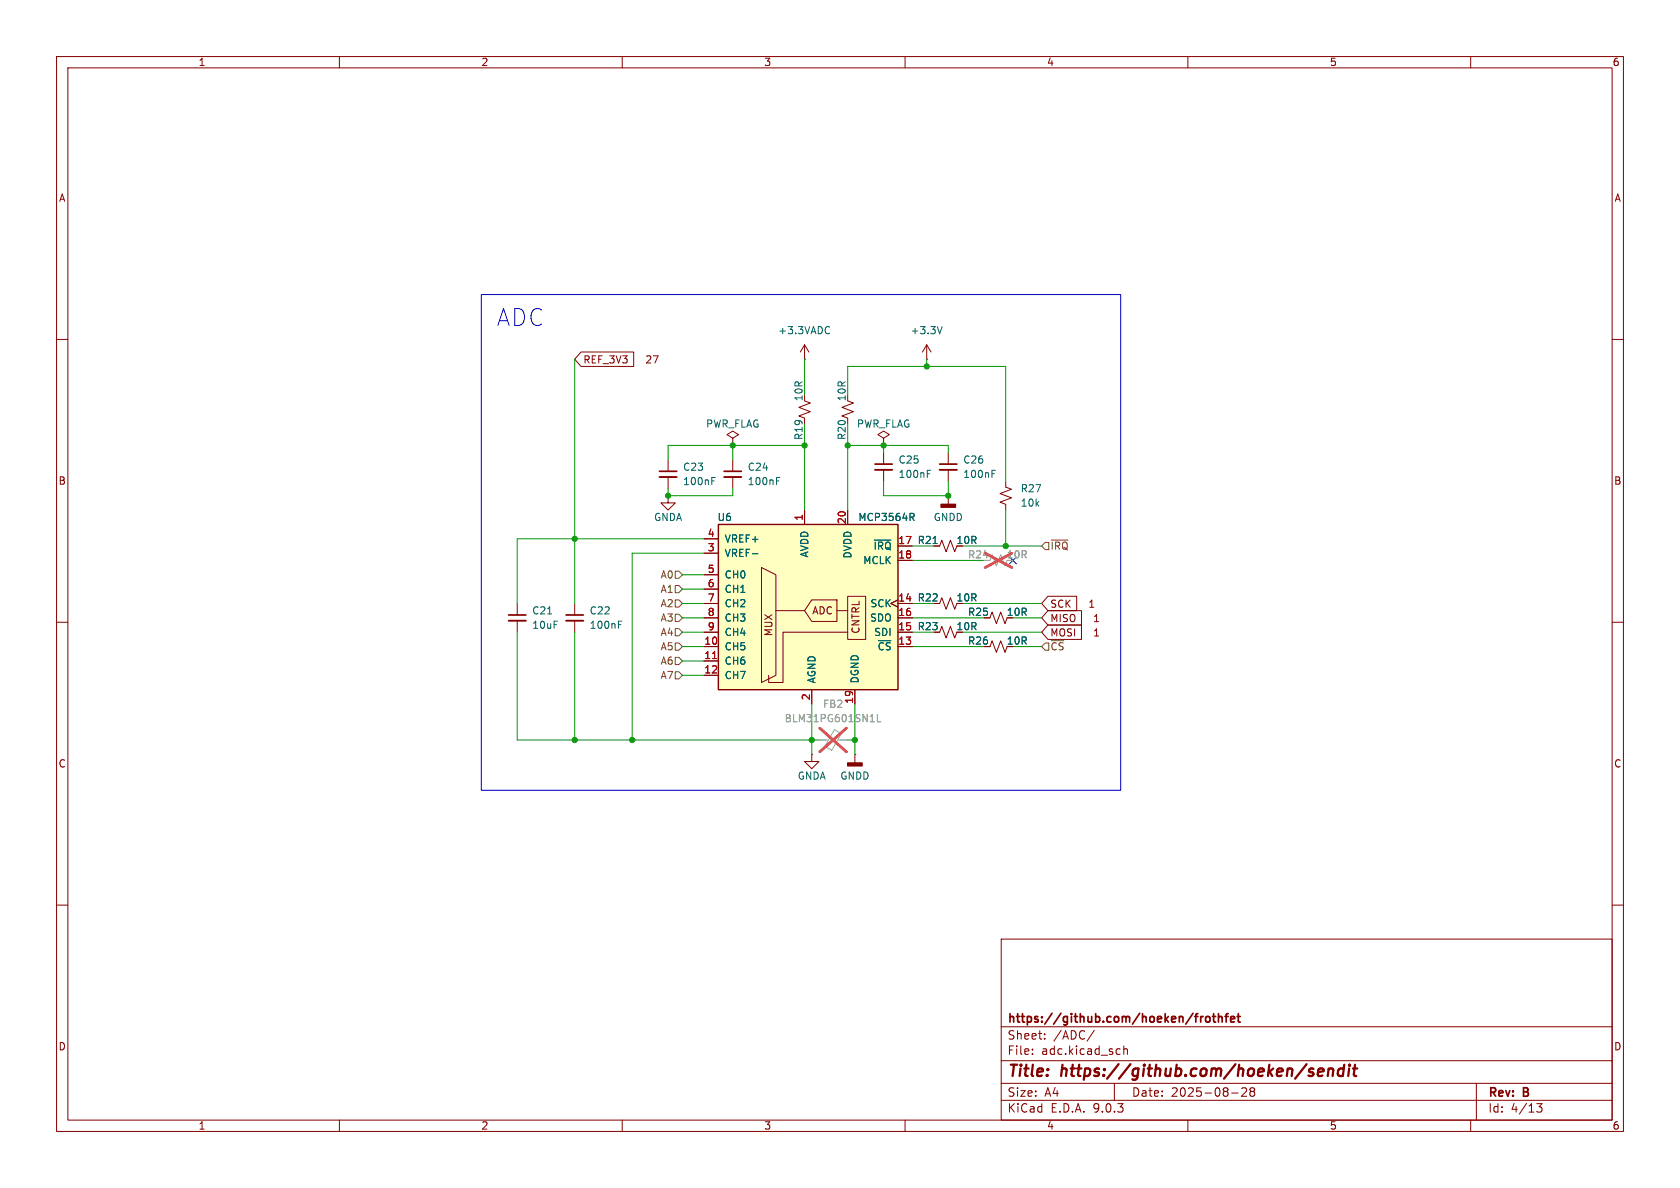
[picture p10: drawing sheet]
<svg xmlns="http://www.w3.org/2000/svg" width="297mm" height="210mm" viewBox="0 0 297 210" stroke-linecap="round" stroke-linejoin="round" font-family="sans-serif">
<g fill="none" stroke="#840000" stroke-width=".18">
<path d="M10 10h277v190h-277zM12 12h273v186h-273zM60 10v2M110 10v2M160 10v2M210 10v2M260 10v2M10 60h2M129.5 77.5l1.1-.7-1.1-.6-1 .6 1 .7v1.2M129.5 78.7h.1M142.2 63.5h.1M142.2 70.9l1.1 .3-2.1 .8 2.1 .8-2.1 .7 1 .4v1"/>
<path d="M142.2 61l-.7 1.2M142.2 61l.8 1.2M142.2 61v2.5M149.9 70.9l1 .3-2.1 .8 2.1 .8-2.1 .7 1.1 .4v1M156.2 77.5l1-.7-1-.6-1 .6 1 .7v1.2M156.2 78.7h.1M163.8 63.5h.1M163.8 61l-.7 1.2M163.8 61l.8 1.2M163.8 61v2.5M285 60h2M129.5 81.3v2"/>
<path d="M129.5 84.3v2.1M156.2 80v2M156.2 83.1v2M165.1 96.5h1l.4-1 .8 2 .7-2 .8 2 .4-1M167.6 87.6h.1M167.6 80v2M167.6 83.1v2M167.6 87.6v1.6M10 110h2M101.6 106.7v2M101.6 109.7v2.1M165.1 106.7h1l.4-1 .8 2 .7-2 .8 2 .4-1"/>
<path d="M165.1 111.8h1l.4-1.1 .8 2.1 .7-2.1 .8 2.1 .4-1M174 114.3h1l.4-1 .7 2 .8-2 .8 2 .4-1M174 109.2h1l.4-1 .7 2 .8-2 .8 2 .4-1M285 110h2M10 160h2M177 166h108v32h-108zM285 160h2M60 198v2M110 198v2M160 198v2M177 194.5h108M177 191.5h108"/>
<path d="M177 187.5h108M177 181.5h108M182.5 186.3v.1M182.5 185.5v.1M184.7 183.6v.1M184.7 182.8v.1M193.5 182.1l-1.3 2M197 191.5v3M197.9 185.4l.1 .1M198 186.3l-.1 .1M198.7 184.9v1.5M198.7 185.5l.2-.1 .3 .1 .1 .9"/>
<path d="M210 198v2M217.7 193.2h1.2M220.3 192.4v.5l-.8 .9h.9M221 192.4v.3l.2 .2M221.2 192.9l-.2 .3v.5l.2 .1 .5-.1 .1-.2-.1-.4-.2-.2M221.2 192.9h.3M221.7 192.4l.1 .3-.3 .2M260 198v2M261 191.5v6.5M271.7 195.1h.9l-.5 .6 .4 .1v.7l-.2 .1-.6-.1"/>
</g>
<path d="M233 189.5l1-.1-.1-.4-.1-.1-.6 .1-.2 .9 .2 .3 .6-.1M234.9 189.1a.49 .49 0 0 1 .8 .1l-.1 1M234.9 188.9l-.2 1.3M237.6 189a.66 .66 0 0 0-1 .3l-.1 .5 .1 .3 .2 .1 .6-.1M237.6 188.2l-.2 2M238.5 188.9l-.2 1.3M238.6 188.2v.2M238.6 188.2l-.1 .1 .1 .1M238.6 188.2l.1 .1-.1 .1M239.2 188.9h.7M239.6 188.2l-.3 1.7 .1 .2 .4 .1" fill="none" stroke="#840000" stroke-width=".4"/>
<g fill="none" stroke="#840000" stroke-width=".3">
<path d="M128 83.3h3.1M154.7 82h3M166.1 82h3.1M100.1 108.7h3M212.6 179.7h.1M213.3 179.8l.3-.1 .3 .3v.4l-.3 .3-.3-.1-.2-.2v-.4zM214.3 179.7h.6M214.6 179.2v1.3l.3 .2M215.4 179.8l.2-.1 .4 .1 .1 .9M215.4 179.2v1.5M216.6 179.7h.5M217.1 179.2l-.3 .2v1.3"/>
<path d="M218.7 179.7h.6M218.9 179.2v1.3l.4 .2M217.6 180.2l.7-.2-.1-.2-.4-.1-.2 .2v.7h.6"/>
</g>
<path d="M128 84.3h3.1M154.7 83.1h3M166.1 83.1h3.1M100.1 109.7h3" fill="none" stroke="#840000" stroke-width=".33"/>
<path d="M146.4 57.7l.3 .2M146.7 58.9l-.3 .1M166.6 57.7l-.5 1.3M137.3 85h.4M137.3 84.4h.6M163.9 83.7h.5M163.9 83.1h.6M165 96.1h.7M175.4 83.7h.4M175.4 83.1h.6M109.3 110.4h.5M109.3 109.8h.6" fill="none" stroke="#006464" stroke-width=".18"/>
<path d="M174 99.1h1l.4-1.1 .7 2.1 .8-2.1 .8 2.1 .4-1M144.8 130.8h1.6M147.5 129l1.2 .7-1.7 2.9-1.2-.7zM148.1 130.8h1.8" fill="none" stroke="#a1a1a1" stroke-width=".18"/>
<path d="M174.2 97.8l4.7 2.5M178.9 97.8l-4.7 2.5M144.9 128.7l4.7 4.2M149.6 128.7l-4.7 4.2" fill="none" stroke="#e65255" stroke-width=".46"/>
<path d="M166.4 89.2h2.5v.5h-2.5z" fill="#840000" stroke="#840000" stroke-width=".25"/>
<path d="M155.1 126.3v1.3h.6" fill="none" stroke="#989898" stroke-width=".18"/>
<path d="M127 92.7h31.7v29.2h-31.7z" fill="#ffffc2"/>
<path d="M127 92.7h31.7v29.2h-31.7z" fill="none" stroke="#840000" stroke-width=".25"/>
<g fill="none" stroke="#840000" stroke-width=".18">
<path d="M102.7 62.2h9.3v2.6h-9.3l-1.1-1.3zM118.1 87.6v1.3h1.3l-1.3 1.3-1.3-1.3h1.3M118.1 87.6h.1M118.1 81.3v2M118.1 84.3v2.1M124.5 95.3h2.5M124.5 97.8h2.5M142.2 90.2v2.5M149.9 90.2v2.5M158.7 96.5h2.6M158.7 99.1h2.6M165.1 96.5h1"/>
<path d="M177.8 85.1v1l1 .4-2 .7 2 .8-2 .8 1 .4v1M91.4 106.7v2M91.4 109.7v2.1M124.5 101.6h2.5M124.5 104.1h2.5M124.5 106.7h2.5M124.5 109.2h2.5M124.5 111.8h2.5M124.5 114.3h2.5M124.5 116.8h2.5M124.5 119.4h2.5M134.6 100.3l2.6 1.3v17.8l-2.6 1.3z"/>
<path d="M137.2 108h5M143.5 106h4.5v3.9h-4.5l-1.3-1.9zM148 108h1.9M149.9 105.4h3.1v7.6h-3.1zM149.9 111.8h-11.5v8.9h-2.5v-1.3M158.7 106l-1.2 .7 1.2 .6M158.7 106.7h2.6M158.7 109.2h2.6M158.7 111.8h2.6M158.7 114.3h2.6M165.1 106.7h1M165.1 111.8h1"/>
<path d="M174 109.2h1M174 114.3h1M185.3 110.5h5.9v2.5h-5.9l-1.2-1.2zM185.3 107.9h5.9v2.6h-5.9l-1.2-1.3zM185.3 105.4h5v2.6h-5l-1.2-1.3zM143.5 133.4v1.2h1.3l-1.3 1.3-1.3-1.3h1.3M143.5 133.4h.1M143.5 121.9v2.6M151.1 133.4h.1M151.1 121.9v2.6M151.1 133.4v1.5"/>
</g>
<path d="M125.8 85h.5M125.8 84.4h.6M133 97.9h1M154.6 95.5h2.9M160.9 90.7h.5l.2 .3-.1 .4h-.6M161.2 91.4l.4 .6M165 96.1h.7M96.8 108.5h.7" fill="none" stroke="#006464" stroke-width=".18"/>
<path d="M126 116.4h.7" fill="none" stroke="#a90000" stroke-width=".18"/>
<path d="M149.9 134.9h2.5v.5h-2.5z" fill="#840000" stroke="#840000" stroke-width=".25"/>
<path d="M116.6 83.3h3M89.9 108.7h3.1" fill="none" stroke="#840000" stroke-width=".3"/>
<path d="M116.6 84.3h3M89.9 109.7h3.1" fill="none" stroke="#840000" stroke-width=".33"/>
<path d="M184.8 95.9h.6v1.3h-.6l-.7-.7zM185.8 95.5h3M119.4 111.1h.6l.6 .7-.6 .6h-.6zM119.4 108.6h.6l.6 .6-.6 .7h-.6zM119.4 113.7h.6l.6 .6-.6 .6h-.6zM119.4 116.2h.6l.6 .6-.6 .7h-.6zM119.4 103.5h.6l.6 .6-.6 .7h-.6zM119.4 106h.6l.6 .7-.6 .6h-.6zM119.4 118.7h.6l.6 .7-.6 .6h-.6zM119.4 101h.6l.6 .6-.6 .6h-.6zM184.8 113.7h.6v1.2h-.6l-.7-.6z" fill="none" stroke="#725600" stroke-width=".18"/>
<g fill="none" stroke="#009600" stroke-width=".18">
<path d="M101.6 63.5v43.2M129.5 78.7v2.6M142.2 78.7h-24.1v2.6M142.2 63.5v6.4M142.2 74.9v15.3M149.9 69.9v-5.1h27.9v20.3M149.9 78.7h17.7v1.3M149.9 74.9v15.3M156.2 78.7v1.3M163.8 63.5v1.3M118.1 86.4v1.2h11.4v-1.2M124.5 95.3h-33.1v11.4"/>
<path d="M124.5 97.8h-12.7v33M156.2 85.1v2.5h11.4v-2.5M161.3 96.5h3.8M161.3 99.1h12.7M170.2 96.5h13.9M177.8 90.2v6.3M91.4 111.8v19h53.4M101.6 111.8v19M120.6 111.8h3.9M120.6 106.7h3.9M120.6 114.3h3.9M120.6 116.8h3.9"/>
<path d="M120.6 119.4h3.9M120.6 109.2h3.9M120.6 101.6h3.9M120.6 104.1h3.9M161.3 111.8h3.8M161.3 106.7h3.8M161.3 114.3h12.7M161.3 109.2h12.7M170.2 111.8h13.9M170.2 106.7h13.9M179.1 114.3h5M179.1 109.2h5"/>
<path d="M143.5 124.5v8.9M149.9 130.8h1.2M151.1 124.5v8.9"/>
</g>
<path d="M178.5 98.5l1.2 1.2M179.7 98.5l-1.2 1.2" fill="none" stroke="#000084" stroke-width=".18"/>
<path d="M85.1 52.1h113v87.6h-113z" fill="none" stroke="#0000c2" stroke-width=".18"/>
<path d="M155.1 126.3v1.3h.6" fill="none" stroke="#989898" stroke-width=".18"/>
<path d="M174 99.1h1M144.8 130.8h1.2M148.6 130.8h1.3" fill="none" stroke="#a1a1a1" stroke-width=".18"/>
<path d="M174.2 97.8l4.7 2.5M178.9 97.8l-4.7 2.5M144.9 128.7l4.7 4.2M149.6 128.7l-4.7 4.2" fill="none" stroke="#e65255" stroke-width=".46"/>
<g fill="#009600" stroke="#009600" stroke-width=".18">
<circle cx="149.9" cy="78.7" r=".46"/>
<circle cx="163.8" cy="64.8" r=".46"/>
<circle cx="167.6" cy="87.6" r=".46"/>
<circle cx="156.2" cy="78.7" r=".46"/>
<circle cx="177.8" cy="96.5" r=".46"/>
<circle cx="129.5" cy="78.7" r=".46"/>
<circle cx="142.2" cy="78.7" r=".46"/>
<circle cx="151.1" cy="130.8" r=".46"/>
<circle cx="101.6" cy="130.8" r=".46"/>
<circle cx="111.8" cy="130.8" r=".46"/>
<circle cx="118.1" cy="87.6" r=".46"/>
<circle cx="101.6" cy="95.3" r=".46"/>
<circle cx="143.5" cy="130.8" r=".46"/>
</g>
<text font-size="4.2" fill="#0000c2" x="87.6" y="57.9">ADC</text>
<g font-size="2.8" fill="#840000">
<text x="178" y="190.9">Title:</text>
<text x="187.7" y="190.9">https://github.com/hoeken/sendit</text>
</g>
<g font-size="2.1" fill="#840000">
<text x="178" y="184">Sheet:</text>
<text x="178" y="181.2">https://github.com/hoeken/frothfet</text>
<text x="186.2" y="184">/ADC/</text>
<text x="178" y="186.7">File:</text>
<text x="184.1" y="186.7">adc.kicad_sch</text>
<text x="178" y="196.9">KiCad</text>
<text x="178" y="194.1">Size:</text>
<text x="184.7" y="194.1">A4</text>
<text x="185.7" y="196.9">E.D.A.</text>
<text x="193.3" y="196.9">9.0.3</text>
<text x="200" y="194.1">Date:</text>
<text x="207" y="194.1">2025-08-28</text>
<text x="263" y="194.3">Rev:</text>
<text x="263" y="196.9">Id:</text>
<text x="267.1" y="196.9">4/13</text>
<text x="269.4" y="194.3">B</text>
</g>
<g font-size="1.8" fill="#840000">
<text x="35" y="11.9">1</text>
<text x="85" y="11.9">2</text>
<text x="135" y="11.9">3</text>
<text x="185" y="11.9">4</text>
<text x="235" y="11.9">5</text>
<text x="285" y="11.9">6</text>
<text x="10.3" y="35.9">A</text>
<text x="285.3" y="35.9">A</text>
<text x="103" y="64.5">REF_3V3</text>
<text x="114" y="64.5">27</text>
<text x="10.3" y="85.9">B</text>
<text x="285.3" y="85.9">B</text>
<text x="169" y="96.4">10R</text>
<text x="169" y="106.5">10R</text>
<text x="185.6" y="107.6">SCK</text>
<text x="192.3" y="107.6">1</text>
<text x="136.8" y="112.6" transform="rotate(-90 136.8 112.6)">MUX</text>
<text x="143.5" y="108.8">ADC</text>
<text x="152.2" y="112.1" transform="rotate(-90 152.2 112.1)">CNTRL</text>
<text x="169" y="111.6">10R</text>
<text x="177.9" y="109.1">10R</text>
<text x="185.6" y="112.7">MOSI</text>
<text x="185.6" y="110.2">MISO</text>
<text x="193.2" y="112.7">1</text>
<text x="193.2" y="110.2">1</text>
<text x="177.9" y="114.1">10R</text>
<text x="10.3" y="135.9">C</text>
<text x="285.3" y="135.9">C</text>
<text x="10.3" y="185.9">D</text>
<text x="285.3" y="185.9">D</text>
<text x="35" y="199.9">1</text>
<text x="85" y="199.9">2</text>
<text x="135" y="199.9">3</text>
<text x="185" y="199.9">4</text>
<text x="235" y="199.9">5</text>
<text x="285" y="199.9">6</text>
</g>
<g font-size="1.8" fill="#006464">
<text x="137.5" y="59.3">+3.3VADC</text>
<text x="160.9" y="59.3">+3.3V</text>
<text x="142.1" y="71" transform="rotate(-90 142.1 71)">10R</text>
<text x="149.7" y="71" transform="rotate(-90 149.7 71)">10R</text>
<text x="124.7" y="75.8">PWR_FLAG</text>
<text x="142.1" y="77.9" transform="rotate(-90 142.1 77.9)">R19</text>
<text x="149.7" y="77.9" transform="rotate(-90 149.7 77.9)">R20</text>
<text x="151.4" y="75.8">PWR_FLAG</text>
<text x="120.7" y="83.4">C23</text>
<text x="132.1" y="83.4">C24</text>
<text x="158.8" y="82.1">C25</text>
<text x="170.2" y="82.1">C26</text>
<text x="120.7" y="86">100nF</text>
<text x="132.1" y="86">100nF</text>
<text x="158.8" y="84.7">100nF</text>
<text x="170.2" y="84.7">100nF</text>
<text x="180.3" y="89.8">10k</text>
<text x="180.3" y="87.2">R27</text>
<text x="115.5" y="92.3">GNDA</text>
<text x="126.8" y="92.3">U6</text>
<text x="151.6" y="92.3">MCP3564R</text>
<text x="165" y="92.3">GNDD</text>
<text x="128" y="96.1">VREF+</text>
<text x="128" y="98.7">VREF-</text>
<text x="143.1" y="98.6" transform="rotate(-90 143.1 98.6)">AVDD</text>
<text x="150.7" y="98.8" transform="rotate(-90 150.7 98.8)">DVDD</text>
<text x="152.5" y="99.9">MCLK</text>
<text x="154.3" y="97.4">~{IRQ}</text>
<text x="162.1" y="96.4">R21</text>
<text x="128" y="102.5">CH0</text>
<text x="128" y="105">CH1</text>
<text x="128" y="107.5">CH2</text>
<text x="153.8" y="107.5">SCK</text>
<text x="162.1" y="106.5">R22</text>
<text x="94" y="108.8">C21</text>
<text x="94" y="111.4">10uF</text>
<text x="104.1" y="111.4">100nF</text>
<text x="104.1" y="108.8">C22</text>
<text x="128" y="110.1">CH3</text>
<text x="128" y="112.6">CH4</text>
<text x="153.7" y="110.1">SDO</text>
<text x="154.4" y="112.6">SDI</text>
<text x="162.1" y="111.6">R23</text>
<text x="171" y="109.1">R25</text>
<text x="128" y="115.2">CH5</text>
<text x="128" y="117.7">CH6</text>
<text x="155.1" y="115.2">~{CS}</text>
<text x="171" y="114.1">R26</text>
<text x="128" y="120.2">CH7</text>
<text x="144.4" y="120.9" transform="rotate(-90 144.4 120.9)">AGND</text>
<text x="152" y="120.9" transform="rotate(-90 152 120.9)">DGND</text>
<text x="140.9" y="138">GNDA</text>
<text x="148.5" y="138">GNDD</text>
</g>
<g font-size="1.8" fill="#a90000">
<text x="125" y="95">4</text>
<text x="142" y="92.1" transform="rotate(-90 142 92.1)">1</text>
<text x="149.6" y="92.8" transform="rotate(-90 149.6 92.8)">20</text>
<text x="125" y="97.5">3</text>
<text x="125" y="101.3">5</text>
<text x="158.7" y="96.3">17</text>
<text x="158.7" y="98.8">18</text>
<text x="125" y="103.9">6</text>
<text x="125" y="106.4">7</text>
<text x="158.7" y="106.4">14</text>
<text x="125" y="109">8</text>
<text x="125" y="111.5">9</text>
<text x="158.7" y="109">16</text>
<text x="158.7" y="111.5">15</text>
<text x="124.4" y="114">10</text>
<text x="124.4" y="116.6">11</text>
<text x="124.4" y="119.1">12</text>
<text x="158.7" y="114">13</text>
<text x="143.3" y="123.9" transform="rotate(-90 143.3 123.9)">2</text>
<text x="150.9" y="124.5" transform="rotate(-90 150.9 124.5)">19</text>
</g>
<g font-size="1.8" fill="#989898">
<text x="171" y="98.9">R24</text>
<text x="145.4" y="125.3">FB2</text>
<text x="138.6" y="127.9">BLM31PG601SN1L</text>
</g>
<text font-size="1.8" fill="#a1a1a1" x="177.9" y="98.9">10R</text>
<g font-size="1.8" fill="#725600">
<text x="185.6" y="97.4">~{IRQ}</text>
<text x="116.7" y="105">A1</text>
<text x="116.7" y="107.5">A2</text>
<text x="116.7" y="102.5">A0</text>
<text x="116.7" y="112.6">A4</text>
<text x="116.7" y="110.1">A3</text>
<text x="116.7" y="115.2">A5</text>
<text x="116.7" y="117.7">A6</text>
<text x="185.6" y="115.2">~{CS}</text>
<text x="116.7" y="120.2">A7</text>
</g>
</svg>
